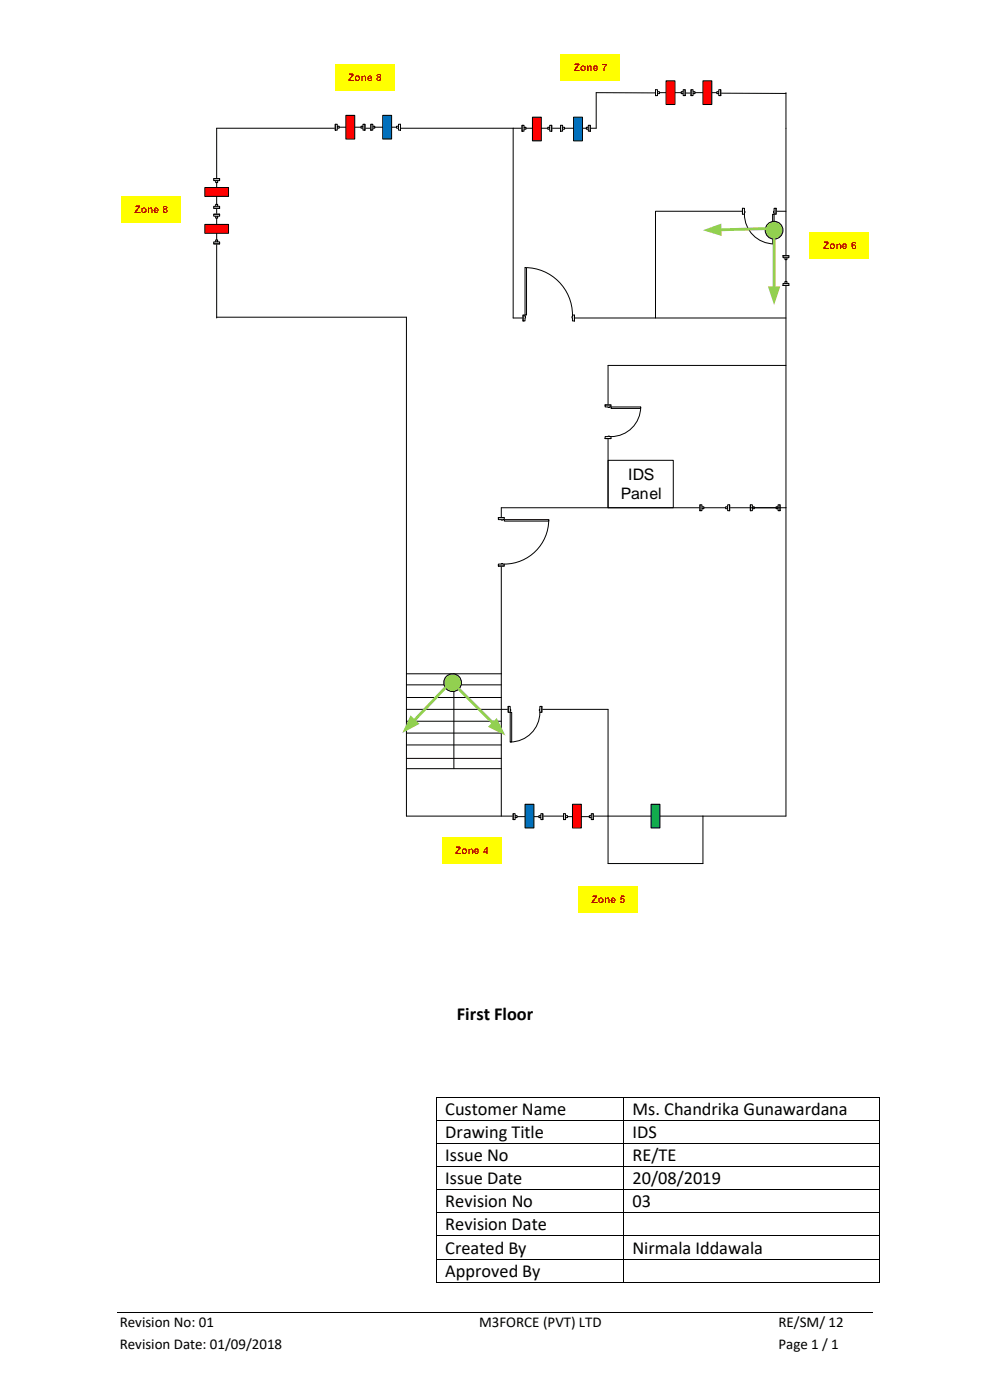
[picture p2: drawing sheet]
<svg xmlns="http://www.w3.org/2000/svg" width="210mm" height="297mm" viewBox="0 0 210 297" stroke-linecap="round" stroke-linejoin="round" font-family="sans-serif">
<g fill="none" stroke="#000" stroke-width=".21">
<path d="M46 27.2v40.3M108.9 27.2v40.3h57.8M166.7 27.2v80.5M86.2 145.3h20.1M86.2 148h20.1M86.2 150.5h20.1M86.2 153h20.1M86.2 155.5h20.1M86.2 158h20.1M96.3 142.9v20.2M86.2 160.9h20.1M86.2 163.1h20.1"/>
<path d="M86.2 173.1v-30.2h20.1v30.2"/>
</g>
<path d="M93.8 177.6h12.5v5.6h-12.5z" fill-rule="evenodd" fill="#ff0"/>
<path d="M166.7 19.7v7.5M166.7 19.8l-40.2-.1v7.5h-80.5M46 67.3h40.2" fill="none" stroke="#000" stroke-width=".21"/>
<path d="M110.7 26.5h6.3v1.4h-6.3z" fill-rule="evenodd" fill="#fff"/>
<path d="M110.7 26.5h6.3v1.4h-6.3z" fill="none" stroke="#fff" stroke-width=".21"/>
<path d="M110.7 26.6h.5v1.2h-.5zM116.6 26.6v1.2h.4v-1.2z" fill-rule="evenodd" fill="#fff"/>
<path d="M111.2 27v-.4h-.5v1.2h.5v-.4M116.6 27v-.4h.4v1.2h-.4v-.4" fill="none" stroke="#000" stroke-width=".21"/>
<path d="M111.2 27h.4v.4h-.4zM116.2 27v.4h.4v-.4z" fill-rule="evenodd" fill="#fff"/>
<path d="M110.7 26.6v1.2M111.2 27h.4v.4h-.4zM111.6 27.2h4.6M116.2 27h.4v.4h-.4zM117 26.6v1.2" fill="none" stroke="#000" stroke-width=".21"/>
<path d="M118.9 26.5h6.3v1.4h-6.3z" fill-rule="evenodd" fill="#fff"/>
<path d="M118.9 26.5h6.3v1.4h-6.3z" fill="none" stroke="#fff" stroke-width=".21"/>
<path d="M118.9 26.6h.4v1.2h-.4zM124.8 26.6v1.2h.4v-1.2z" fill-rule="evenodd" fill="#fff"/>
<path d="M119.3 27v-.4h-.4v1.2h.4v-.4M124.8 27v-.4h.4v1.2h-.4v-.4" fill="none" stroke="#000" stroke-width=".21"/>
<path d="M119.3 27h.5v.4h-.5zM124.4 27v.4h.4v-.4z" fill-rule="evenodd" fill="#fff"/>
<path d="M118.9 26.6v1.2M119.3 27h.5v.4h-.5zM119.8 27.2h4.6M124.4 27h.4v.4h-.4zM125.2 26.6v1.2" fill="none" stroke="#000" stroke-width=".21"/>
<path d="M139.1 19h6.2v1.3h-6.2z" fill-rule="evenodd" fill="#fff"/>
<path d="M139.1 19h6.2v1.3h-6.2z" fill="none" stroke="#fff" stroke-width=".21"/>
<path d="M139.1 19h.4v1.3h-.4zM144.9 19v1.3h.4v-1.3z" fill-rule="evenodd" fill="#fff"/>
<path d="M139.5 19.4v-.4h-.4v1.3h.4v-.4M144.9 19.4v-.4h.4v1.3h-.4v-.4" fill="none" stroke="#000" stroke-width=".21"/>
<path d="M139.5 19.4h.4v.5h-.4zM144.5 19.4v.5h.4v-.5z" fill-rule="evenodd" fill="#fff"/>
<path d="M139.1 19v1.3M139.5 19.4h.4v.5h-.4zM139.9 19.7h4.6M144.5 19.4h.4v.5h-.4zM145.3 19v1.3" fill="none" stroke="#000" stroke-width=".21"/>
<path d="M146.6 19h6.3v1.3h-6.3z" fill-rule="evenodd" fill="#fff"/>
<path d="M146.6 19h6.3v1.3h-6.3z" fill="none" stroke="#fff" stroke-width=".21"/>
<path d="M146.6 19h.4v1.3h-.4zM152.5 19v1.3h.4v-1.3z" fill-rule="evenodd" fill="#fff"/>
<path d="M147 19.4v-.4h-.4v1.3h.4v-.4M152.5 19.4v-.4h.4v1.3h-.4v-.4" fill="none" stroke="#000" stroke-width=".21"/>
<path d="M147 19.4h.4v.5h-.4zM152.1 19.4v.5h.4v-.5z" fill-rule="evenodd" fill="#fff"/>
<path d="M146.6 19v1.3M147 19.4h.4v.5h-.4zM147.4 19.7h4.7M152.1 19.4h.4v.5h-.4zM152.9 19v1.3" fill="none" stroke="#000" stroke-width=".21"/>
<path d="M149.1 17.1h1.9v5.1h-1.9z" fill-rule="evenodd" fill="#f00"/>
<path d="M149.1 17.1h1.9v5.1h-1.9z" fill="none" stroke="#000" stroke-width=".21"/>
<path d="M141.3 17.1h1.9v5.1h-1.9z" fill-rule="evenodd" fill="#f00"/>
<path d="M141.3 17.1h1.9v5.1h-1.9z" fill="none" stroke="#000" stroke-width=".21"/>
<path d="M121.7 24.9h1.9v5h-1.9z" fill-rule="evenodd" fill="#0070c0"/>
<path d="M121.7 24.9h1.9v5h-1.9z" fill="none" stroke="#000" stroke-width=".21"/>
<path d="M113 24.9h1.8v5h-1.8z" fill-rule="evenodd" fill="#f00"/>
<path d="M113 24.9h1.8v5h-1.8z" fill="none" stroke="#000" stroke-width=".21"/>
<path d="M78.7 26.3h6.3v1.4h-6.3z" fill-rule="evenodd" fill="#fff"/>
<path d="M78.7 26.3h6.3v1.4h-6.3z" fill="none" stroke="#fff" stroke-width=".21"/>
<path d="M78.7 26.4h.4v1.2h-.4zM84.5 26.4v1.2h.5v-1.2z" fill-rule="evenodd" fill="#fff"/>
<path d="M79.1 26.8v-.4h-.4v1.2h.4v-.4M84.5 26.8v-.4h.5v1.2h-.5v-.4" fill="none" stroke="#000" stroke-width=".21"/>
<path d="M79.1 26.8h.4v.4h-.4zM84.1 26.8v.4h.4v-.4z" fill-rule="evenodd" fill="#fff"/>
<path d="M78.7 26.4v1.2M79.1 26.8h.4v.4h-.4zM79.5 27h4.6M84.1 26.8h.4v.4h-.4zM85 26.4v1.2" fill="none" stroke="#000" stroke-width=".21"/>
<path d="M71.1 26.3h6.3v1.4h-6.3z" fill-rule="evenodd" fill="#fff"/>
<path d="M71.1 26.3h6.3v1.4h-6.3z" fill="none" stroke="#fff" stroke-width=".21"/>
<path d="M71.1 26.4h.4v1.2h-.4zM77 26.4v1.2h.4v-1.2z" fill-rule="evenodd" fill="#fff"/>
<path d="M71.5 26.8v-.4h-.4v1.2h.4v-.4M77 26.8v-.4h.4v1.2h-.4v-.4" fill="none" stroke="#000" stroke-width=".21"/>
<path d="M71.5 26.8h.5v.4h-.5zM76.6 26.8v.4h.4v-.4z" fill-rule="evenodd" fill="#fff"/>
<path d="M71.1 26.4v1.2M71.5 26.8h.5v.4h-.5zM72 27h4.6M76.6 26.8h.4v.4h-.4zM77.4 26.4v1.2" fill="none" stroke="#000" stroke-width=".21"/>
<path d="M45.3 45.4h1.3v6.3h-1.3z" fill-rule="evenodd" fill="#fff"/>
<path d="M45.3 45.4h1.3v6.3h-1.3z" fill="none" stroke="#fff" stroke-width=".21"/>
<path d="M45.3 51.3h1.3v.4h-1.3zM45.3 45.4v.5h1.3v-.5z" fill-rule="evenodd" fill="#fff"/>
<path d="M45.8 45.9h-.5v-.5h1.3v.5h-.4M45.8 51.3h-.5v.4h1.3v-.4h-.4" fill="none" stroke="#000" stroke-width=".21"/>
<path d="M45.8 50.9h.4v.4h-.4zM45.8 45.9v.4h.4v-.4z" fill-rule="evenodd" fill="#fff"/>
<path d="M45.3 45.4h1.3M45.3 51.7h1.3M45.8 45.9h.4v.4h-.4zM45.8 50.9h.4v.4h-.4zM46 46.3v4.6" fill="none" stroke="#000" stroke-width=".21"/>
<path d="M45.3 37.9h1.3v6.3h-1.3z" fill-rule="evenodd" fill="#fff"/>
<path d="M45.3 37.9h1.3v6.3h-1.3z" fill="none" stroke="#fff" stroke-width=".21"/>
<path d="M45.3 43.8h1.3v.4h-1.3zM45.3 37.9v.4h1.3v-.4z" fill-rule="evenodd" fill="#fff"/>
<path d="M45.8 38.3h-.5v-.4h1.3v.4h-.4M45.8 43.8h-.5v.4h1.3v-.4h-.4" fill="none" stroke="#000" stroke-width=".21"/>
<path d="M45.8 43.4h.4v.4h-.4zM45.8 38.3v.4h.4v-.4z" fill-rule="evenodd" fill="#fff"/>
<path d="M45.3 37.9h1.3M45.8 38.3h.4v.4h-.4zM46 38.7v4.7M45.3 44.2h1.3M45.8 43.4h.4v.4h-.4z" fill="none" stroke="#000" stroke-width=".21"/>
<path d="M81.2 24.5h1.9v5h-1.9z" fill-rule="evenodd" fill="#0070c0"/>
<path d="M81.2 24.5h1.9v5h-1.9z" fill="none" stroke="#000" stroke-width=".21"/>
<path d="M73.4 24.5h1.9v5h-1.9z" fill-rule="evenodd" fill="#f00"/>
<path d="M73.4 24.5h1.9v5h-1.9z" fill="none" stroke="#000" stroke-width=".21"/>
<path d="M43.4 39.8h5.1v1.9h-5.1z" fill-rule="evenodd" fill="#f00"/>
<path d="M43.4 39.8h5.1v1.9h-5.1z" fill="none" stroke="#000" stroke-width=".21"/>
<path d="M43.4 47.6h5.1v1.9h-5.1z" fill-rule="evenodd" fill="#f00"/>
<path d="M43.4 47.6h5.1v1.9h-5.1z" fill="none" stroke="#000" stroke-width=".21"/>
<path d="M111 66.8h10.9v1.3h-10.9z" fill-rule="evenodd" fill="#fff"/>
<path d="M111 66.8h10.9v1.3h-10.9z" fill="none" stroke="#fff" stroke-width=".21"/>
<path d="M111 66.8h.4v1.3h-.4zM121.4 66.8v1.3h.5v-1.3z" fill-rule="evenodd" fill="#fff"/>
<path d="M111.4 67.2v-.4h-.4v1.3h.4v-.6M121.4 67.2v-.4h.5v1.3h-.5v-.6" fill="none" stroke="#000" stroke-width=".21"/>
<path d="M111.4 67.2l.1 .3zM121.3 67.2l.1 .3z" fill-rule="evenodd" fill="#fff"/>
<path d="M111.4 56.8a10.1 10.1 0 0 1 10 10M111 66.8v1.3M111.4 67.2v.3M121.4 67.2h-.1l.1 .3M121.9 66.8v1.3" fill="none" stroke="#000" stroke-width=".21"/>
<path d="M111.4 56.8h.3v10h-.3z" fill-rule="evenodd" fill="#fff"/>
<path d="M111.4 56.8h.3v10h-.3z" fill="none" stroke="#000" stroke-width=".21"/>
<path d="M159.2 107.1h6.3v1.3h-6.3z" fill-rule="evenodd" fill="#fff"/>
<path d="M159.2 107.1h6.3v1.3h-6.3z" fill="none" stroke="#fff" stroke-width=".21"/>
<path d="M159.2 107.1h.4v1.2h-.4zM165.1 107.1v1.2h.4v-1.2z" fill-rule="evenodd" fill="#fff"/>
<path d="M159.6 107.5v-.4h-.4v1.2h.4v-.4M165.1 107.5v-.4h.4v1.2h-.4v-.4" fill="none" stroke="#000" stroke-width=".21"/>
<path d="M159.6 107.5h.4v.4h-.4zM164.6 107.5v.4h.5v-.4z" fill-rule="evenodd" fill="#fff"/>
<path d="M159.2 107.1v1.2M159.6 107.5h.4v.4h-.4zM164.6 107.5h.5v.4h-.5zM165.5 107.1v1.2M166.7 107.7h-60.4v35.2" fill="none" stroke="#000" stroke-width=".21"/>
<path d="M105.7 109.8h1.3v10.3h-1.3z" fill-rule="evenodd" fill="#fff"/>
<path d="M105.7 109.8h1.3v10.3h-1.3z" fill="none" stroke="#fff" stroke-width=".21"/>
<path d="M105.7 109.8h1.3v.4h-1.3zM105.7 119.7v.4h1.3v-.4z" fill-rule="evenodd" fill="#fff"/>
<path d="M106.3 110.2h-.6v-.4h1.3v.4h-.3M106.3 119.7h-.6v.4h1.3v-.4h-.3" fill="none" stroke="#000" stroke-width=".21"/>
<path d="M106.3 110.2l.4 .1zM106.3 119.6l.4 .1z" fill-rule="evenodd" fill="#fff"/>
<path d="M105.7 109.8h1.3M106.3 110.2l.4 .1v-.1M106.3 119.7h.4M116.4 110.2a9.4 9.4 0 0 1-9.4 9.5M105.7 120.1h1.3" fill="none" stroke="#000" stroke-width=".21"/>
<path d="M107 110.2h9.4v.4h-9.4z" fill-rule="evenodd" fill="#fff"/>
<path d="M107 110.2h9.4v.4h-9.4z" fill="none" stroke="#000" stroke-width=".21"/>
<path d="M148.5 107.1h6.3v1.3h-6.3z" fill-rule="evenodd" fill="#fff"/>
<path d="M148.5 107.1h6.3v1.3h-6.3z" fill="none" stroke="#fff" stroke-width=".21"/>
<path d="M148.5 107.1h.4v1.2h-.4zM154.4 107.1v1.2h.4v-1.2z" fill-rule="evenodd" fill="#fff"/>
<path d="M148.9 107.5v-.4h-.4v1.2h.4v-.4M154.4 107.5v-.4h.4v1.2h-.4v-.4" fill="none" stroke="#000" stroke-width=".21"/>
<path d="M148.9 107.5h.4v.4h-.4zM153.9 107.5v.4h.5v-.4z" fill-rule="evenodd" fill="#fff"/>
<path d="M148.5 107.1v1.2M148.9 107.5h.4v.4h-.4zM149.3 107.7h4.6M153.9 107.5h.5v.4h-.5zM154.8 107.1v1.2M166.7 107.7v65.4M106.3 150.5h22.7v32.7h20.1v-10.1" fill="none" stroke="#000" stroke-width=".21"/>
<path d="M107.8 149.8h7.1v1.4h-7.1z" fill-rule="evenodd" fill="#fff"/>
<path d="M107.8 149.8h7.1v1.4h-7.1z" fill="none" stroke="#fff" stroke-width=".21"/>
<path d="M107.8 149.9v1.2h.4v-1.2zM114.5 149.9h.4v1.2h-.4z" fill-rule="evenodd" fill="#fff"/>
<path d="M108.2 150.5v-.6h-.4v1.2h.4v-.3M114.5 150.5v-.6h.4v1.2h-.4v-.3" fill="none" stroke="#000" stroke-width=".21"/>
<path d="M108.2 150.5l.1 .3zM114.4 150.5l.1 .3z" fill-rule="evenodd" fill="#fff"/>
<path d="M107.8 149.9v1.2M108.2 150.5v.3M114.5 150.5h-.1l.1 .3M114.5 151.1a6.3 6.3 0 0 1-6.3 6.3M114.9 149.9v1.2" fill="none" stroke="#000" stroke-width=".21"/>
<path d="M108.2 151.1h.3v6.3h-.3z" fill-rule="evenodd" fill="#fff"/>
<path d="M86.2 67.3v75.6M108.2 151.1h.3v6.3h-.3zM86.2 173.1h42.8M149.1 173.1h17.6" fill="none" stroke="#000" stroke-width=".21"/>
<path d="M119.6 172.6h6.2v1.3h-6.2z" fill-rule="evenodd" fill="#fff"/>
<path d="M119.6 172.6h6.2v1.3h-6.2z" fill="none" stroke="#fff" stroke-width=".21"/>
<path d="M119.6 172.6h.4v1.3h-.4zM125.4 172.6v1.3h.4v-1.3z" fill-rule="evenodd" fill="#fff"/>
<path d="M120 173v-.4h-.4v1.3h.4v-.4M125.4 173v-.4h.4v1.3h-.4v-.4" fill="none" stroke="#000" stroke-width=".21"/>
<path d="M120 173h.4v.5h-.4zM125 173v.5h.4v-.5z" fill-rule="evenodd" fill="#fff"/>
<path d="M119.6 172.6v1.3M120 173h.4v.5h-.4zM120.4 173.3h4.6M125 173h.4v.5h-.4zM125.8 172.6v1.3" fill="none" stroke="#000" stroke-width=".21"/>
<path d="M108.9 172.6h6.3v1.3h-6.3z" fill-rule="evenodd" fill="#fff"/>
<path d="M108.9 172.6h6.3v1.3h-6.3z" fill="none" stroke="#fff" stroke-width=".21"/>
<path d="M108.9 172.6h.4v1.3h-.4zM114.7 172.6v1.3h.5v-1.3z" fill-rule="evenodd" fill="#fff"/>
<path d="M109.3 173v-.4h-.4v1.3h.4v-.4M114.7 173v-.4h.5v1.3h-.5v-.4" fill="none" stroke="#000" stroke-width=".21"/>
<path d="M109.3 173h.4v.5h-.4zM114.3 173v.5h.4v-.5z" fill-rule="evenodd" fill="#fff"/>
<path d="M108.9 172.6v1.3M109.3 173h.4v.5h-.4zM109.7 173.3h4.6M114.3 173h.4v.5h-.4zM115.2 172.6v1.3" fill="none" stroke="#000" stroke-width=".21"/>
<path d="M111.4 170.6h1.9v5.1h-1.9z" fill-rule="evenodd" fill="#0070c0"/>
<path d="M111.4 170.6h1.9v5.1h-1.9z" fill="none" stroke="#000" stroke-width=".21"/>
<path d="M121.4 170.6h1.9v5.1h-1.9z" fill-rule="evenodd" fill="#f00"/>
<path d="M121.4 170.6h1.9v5.1h-1.9zM129 173.1h20.1" fill="none" stroke="#000" stroke-width=".21"/>
<circle cx="96" cy="144.8" r="1.89" fill="#92d050"/>
<circle cx="96" cy="144.8" r="1.89" fill="none" stroke="#000" stroke-width=".21"/>
<path d="M97.3 146.2l7.4 7.3" fill="none" stroke="#92d050" stroke-width=".6"/>
<path d="M105.4 152.3l1.8 3.7-3.7-1.8z" fill="#92d050"/>
<path d="M94.5 145.9l-6.7 7" fill="none" stroke="#92d050" stroke-width=".6"/>
<path d="M87.1 151.8l1.9 1.8-3.7 1.9z" fill="#92d050"/>
<g fill="#ff0">
<path d="M122.7 188h12.6v5.5h-12.6z" fill-rule="evenodd"/>
<path d="M118.9 11.6h12.6v5.5h-12.6z" fill-rule="evenodd"/>
<path d="M71.1 13.6h12.6v5.6h-12.6z" fill-rule="evenodd"/>
<path d="M25.8 41.7h12.6v5.6h-12.6z" fill-rule="evenodd"/>
<path d="M171.8 49.3h12.5v5.6h-12.5z" fill-rule="evenodd"/>
</g>
<path d="M166.7 77.5h-37.7v30.2M129 97.7h13.8v10h-13.8z" fill="none" stroke="#000" stroke-width=".21"/>
<path d="M128.3 85.9h1.4v7.1h-1.4z" fill-rule="evenodd" fill="#fff"/>
<path d="M128.3 85.9h1.4v7.1h-1.4z" fill="none" stroke="#fff" stroke-width=".21"/>
<path d="M128.4 85.9h1.2v.4h-1.2zM128.4 92.6v.4h1.2v-.4z" fill-rule="evenodd" fill="#fff"/>
<path d="M129 86.3h-.6v-.4h1.2v.4h-.3M129 92.6h-.6v.4h1.2v-.4h-.3" fill="none" stroke="#000" stroke-width=".21"/>
<path d="M129 86.3l.3 .1zM129 92.5l.3 .1z" fill-rule="evenodd" fill="#fff"/>
<path d="M128.4 85.9h1.2M128.4 93h1.2M129 86.3l.3 .1v-.1M129 92.6h.3M135.9 86.3a6.3 6.3 0 0 1-6.3 6.3" fill="none" stroke="#000" stroke-width=".21"/>
<path d="M129.6 86.3h6.3v.3h-6.3z" fill-rule="evenodd" fill="#fff"/>
<path d="M129.6 86.3h6.3v.3h-6.3z" fill="none" stroke="#000" stroke-width=".21"/>
<path d="M138.1 170.6h1.9v5.1h-1.9z" fill-rule="evenodd" fill="#00b050"/>
<path d="M166.7 44.8h-27.6v22.7M138.1 170.6h1.9v5.1h-1.9z" fill="none" stroke="#000" stroke-width=".21"/>
<path d="M157.5 44.2h7.1v1.3h-7.1z" fill-rule="evenodd" fill="#fff"/>
<path d="M157.5 44.2h7.1v1.3h-7.1z" fill="none" stroke="#fff" stroke-width=".21"/>
<path d="M164.2 44.2h.4v1.2h-.4zM157.5 44.2v1.2h.4v-1.2z" fill-rule="evenodd" fill="#fff"/>
<path d="M157.9 44.8v-.6h-.4v1.2h.4v-.3M164.2 44.8v-.6h.4v1.2h-.4v-.3" fill="none" stroke="#000" stroke-width=".21"/>
<path d="M164.1 44.8l.1 .3zM157.9 44.8l.1 .3z" fill-rule="evenodd" fill="#fff"/>
<path d="M157.5 44.2v1.2M157.9 44.8v.3M157.9 45.4a6.3 6.3 0 0 0 6.3 6.3M164.2 44.8h-.1l.1 .3M164.6 44.2v1.2" fill="none" stroke="#000" stroke-width=".21"/>
<path d="M163.9 45.4h.3v6.3h-.3z" fill-rule="evenodd" fill="#fff"/>
<path d="M163.9 45.4h.3v6.3h-.3z" fill="none" stroke="#000" stroke-width=".21"/>
<path d="M166.1 54.3h1.3v6.2h-1.3z" fill-rule="evenodd" fill="#fff"/>
<path d="M166.1 54.3h1.3v6.2h-1.3z" fill="none" stroke="#fff" stroke-width=".21"/>
<path d="M166.1 54.3h1.3v.4h-1.3zM166.1 60.1v.4h1.3v-.4z" fill-rule="evenodd" fill="#fff"/>
<path d="M166.5 54.7h-.4v-.4h1.3v.4h-.5M166.5 60.1h-.4v.4h1.3v-.4h-.5" fill="none" stroke="#000" stroke-width=".21"/>
<path d="M166.5 54.7h.4v.4h-.4zM166.5 59.7v.4h.4v-.4z" fill-rule="evenodd" fill="#fff"/>
<path d="M166.1 54.3h1.3M166.5 54.7h.4v.4h-.4zM166.5 59.7h.4v.4h-.4zM166.7 55.1v4.6M166.1 60.5h1.3" fill="none" stroke="#000" stroke-width=".21"/>
<circle cx="164.2" cy="48.8" r="1.89" fill="#92d050"/>
<circle cx="164.2" cy="48.8" r="1.89" fill="none" stroke="#000" stroke-width=".21"/>
<path d="M164.2 50.7v10.4" fill="none" stroke="#92d050" stroke-width=".6"/>
<path d="M162.9 60.8h2.6l-1.3 3.9z" fill="#92d050"/>
<path d="M162.4 48.5l-9.7 .3" fill="none" stroke="#92d050" stroke-width=".6"/>
<path d="M149.1 48.8l3.9-1.4 .1 2.7z" fill="#92d050"/>
<g fill="none" stroke="#000" stroke-width=".21">
<path d="M92.6 232.8v4.8M92.6 237.7v4.8M92.6 232.7h39.6M92.6 237.7h39.6M132.3 232.8v4.8M132.3 237.7v4.8M132.4 232.7h54.1M132.4 237.7h54.1M186.6 232.8v4.8M186.6 237.7v4.8M92.6 242.6v4.8M92.6 247.6v4.7"/>
<path d="M92.6 252.5v4.7M92.6 257.4v4.7M92.6 242.6h39.6M92.6 247.5h39.6M92.6 252.4h39.6M92.6 257.3h39.6M132.3 242.6v4.8M132.3 247.6v4.7M132.3 252.5v4.7M132.3 257.4v4.7M132.4 242.6h54.1M132.4 247.5h54.1"/>
<path d="M132.4 252.4h54.1M132.4 257.3h54.1M186.6 242.6v4.8M186.6 247.6v4.7M186.6 252.5v4.7M186.6 257.4v4.7M24.9 278.5h160.3M92.6 262.3v4.7M92.6 267.2v4.8M92.6 262.2h39.6M92.6 267.1h39.6M92.6 272.1h39.6"/>
<path d="M132.3 262.3v4.7M132.3 267.2v4.8M132.4 262.2h54.1M132.4 267.1h54.1M132.4 272.1h54.1M186.6 262.3v4.7M186.6 267.2v4.8"/>
</g>
<g fill="#000">
<path d="M92.5 232.7h.1v.1h-.1z" fill-rule="evenodd"/>
<path d="M92.5 232.7h.1v.1h-.1z" fill-rule="evenodd"/>
<path d="M92.5 237.6h.1v.1h-.1z" fill-rule="evenodd"/>
<path d="M132.2 232.7h.2v.1h-.2z" fill-rule="evenodd"/>
<path d="M132.2 237.6h.2v.1h-.2z" fill-rule="evenodd"/>
<path d="M186.5 232.7h.1v.1h-.1z" fill-rule="evenodd"/>
<path d="M186.5 232.7h.1v.1h-.1z" fill-rule="evenodd"/>
<path d="M186.5 237.6h.1v.1h-.1z" fill-rule="evenodd"/>
<path d="M92.5 242.5h.1v.1h-.1z" fill-rule="evenodd"/>
<path d="M92.5 247.4h.1v.2h-.1z" fill-rule="evenodd"/>
<path d="M92.5 252.3h.1v.2h-.1z" fill-rule="evenodd"/>
<path d="M92.5 257.2h.1v.2h-.1z" fill-rule="evenodd"/>
<path d="M132.2 242.5h.2v.1h-.2z" fill-rule="evenodd"/>
<path d="M132.2 247.4h.2v.2h-.2z" fill-rule="evenodd"/>
<path d="M132.2 252.3h.2v.2h-.2z" fill-rule="evenodd"/>
<path d="M132.2 257.2h.2v.2h-.2z" fill-rule="evenodd"/>
<path d="M186.5 242.5h.1v.1h-.1z" fill-rule="evenodd"/>
<path d="M186.5 247.4h.1v.2h-.1z" fill-rule="evenodd"/>
<path d="M186.5 252.3h.1v.2h-.1z" fill-rule="evenodd"/>
<path d="M186.5 257.2h.1v.2h-.1z" fill-rule="evenodd"/>
<path d="M92.5 262.1h.1v.2h-.1z" fill-rule="evenodd"/>
<path d="M92.5 267h.1v.2h-.1z" fill-rule="evenodd"/>
<path d="M92.5 272h.1v.2h-.1z" fill-rule="evenodd"/>
<path d="M92.5 272h.1v.2h-.1z" fill-rule="evenodd"/>
<path d="M132.2 262.1h.2v.2h-.2z" fill-rule="evenodd"/>
<path d="M132.2 267h.2v.2h-.2z" fill-rule="evenodd"/>
<path d="M132.2 272h.2v.2h-.2z" fill-rule="evenodd"/>
<path d="M186.5 262.1h.1v.2h-.1z" fill-rule="evenodd"/>
<path d="M186.5 267h.1v.2h-.1z" fill-rule="evenodd"/>
<path d="M186.5 272h.1v.2h-.1z" fill-rule="evenodd"/>
<path d="M186.5 272h.1v.2h-.1z" fill-rule="evenodd"/>
</g>
<g font-size="3.9">
<text x="96.9" y="216.4">First Floor</text>
<text x="94.5" y="236.5">Customer Name</text>
<text x="134.2" y="236.5">Ms. Chandrika Gunawardana</text>
<text x="94.5" y="241.4">Drawing Title</text>
<text x="134.2" y="241.4">IDS</text>
<text x="94.5" y="246.3">Issue No</text>
<text x="94.5" y="251.2">Issue Date</text>
<text x="134.2" y="246.3">RE/TE</text>
<text x="134.2" y="251.2">20/08/2019</text>
<text x="94.5" y="256.1">Revision No</text>
<text x="134.2" y="256.1">03</text>
<text x="94.5" y="261">Revision Date</text>
<text x="94.5" y="266">Created By</text>
<text x="134.2" y="266">Nirmala Iddawala</text>
<text x="94.5" y="270.9">Approved By</text>
</g>
<g font-size="3.4">
<text x="133.2" y="101.8">IDS</text>
<text x="131.7" y="105.8">Panel</text>
</g>
<g font-size="3.2">
<text x="25.4" y="281.6">Revision No: 01</text>
<text x="101.6" y="281.6">M3FORCE (PVT) LTD</text>
<text x="165.1" y="281.6">RE/SM/ 12</text>
<text x="25.4" y="286.1">Revision Date: 01/09/2018</text>
<text x="165.1" y="286.1">Page 1 / 1</text>
</g>
<g font-size="2.2" fill="#c00000">
<text x="73.9" y="17.1">Zone 8</text>
<text x="121.7" y="15">Zone 7</text>
<text x="28.5" y="45.2">Zone 8</text>
<text x="174.6" y="52.8">Zone 6</text>
<text x="96.5" y="181.2">Zone 4</text>
<text x="125.5" y="191.6">Zone 5</text>
</g>
</svg>
